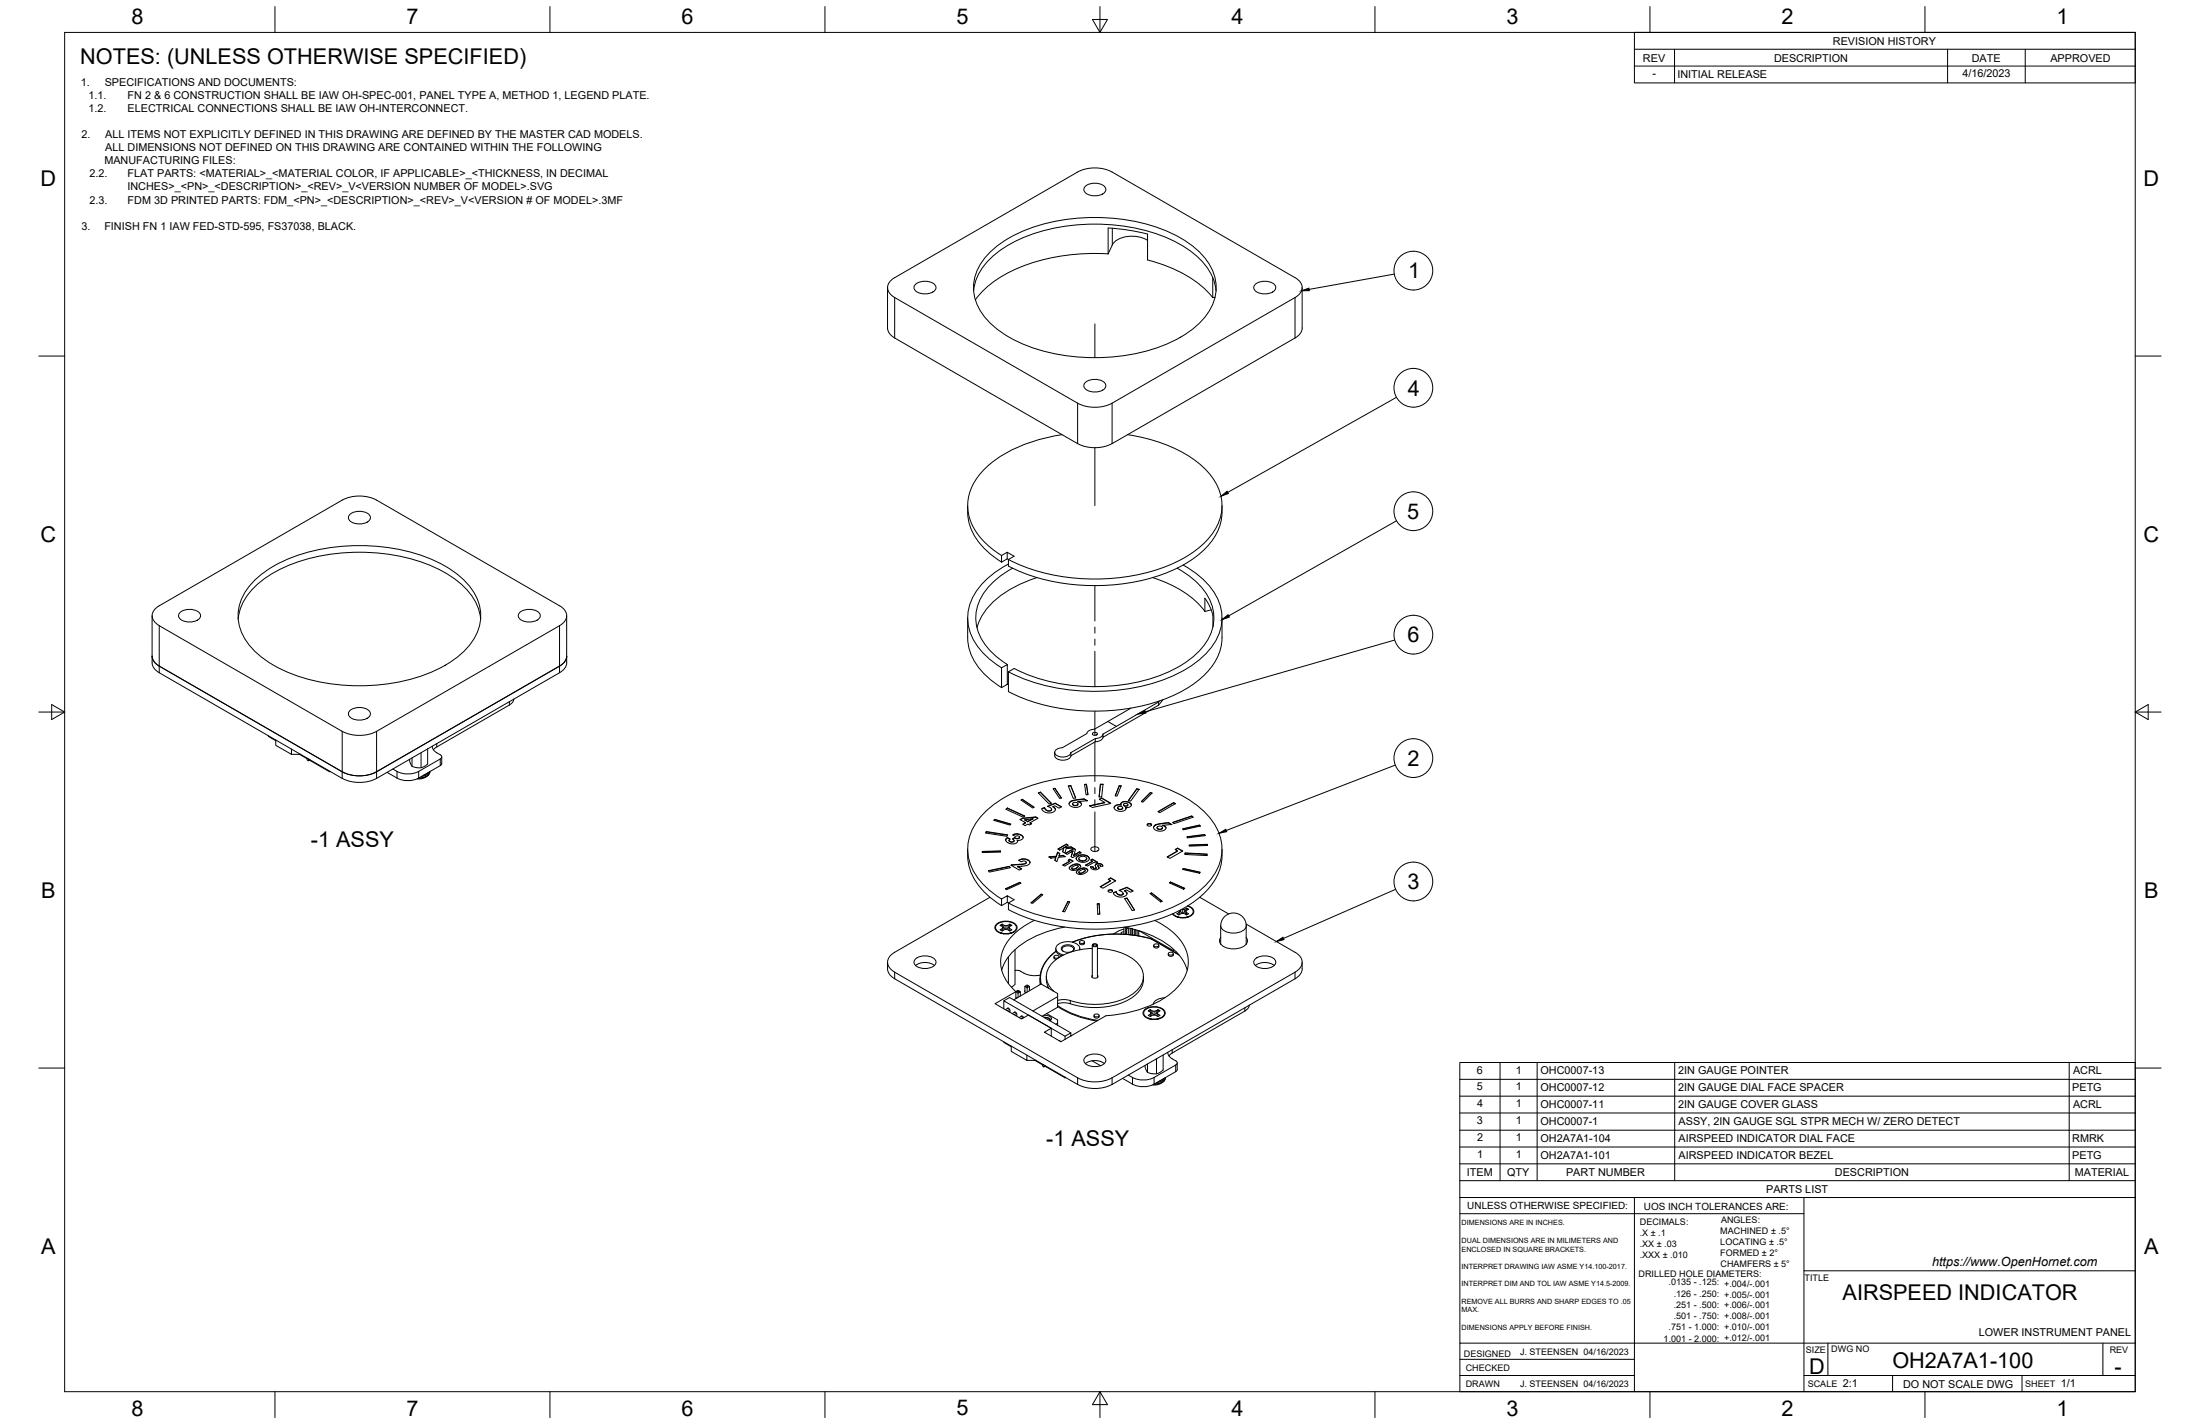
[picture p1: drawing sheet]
<svg xmlns="http://www.w3.org/2000/svg" width="864mm" height="559mm" viewBox="0 0 864 559" stroke-linecap="round" stroke-linejoin="round" font-family="sans-serif">
<!-- layer: Visible Narrow -->
<g fill="none" stroke="#000" stroke-width=".39">
<path d="M436.6 89.6v6.5M351.2 116.8v15.8M508.4 116.8v15.8M423 158.2v15.9M436.5 158.2v15.9M62.5 245.5v18.5M219.6 245.5v18.5M200 275.4v1.2M134.3 287v18.5M147.8 287v18.5M171.4 291.8v1.3M172.8 297.8v2.6"/>
<path d="M434.9 283.1l3.3 2M155.9 302.7v2.6M164.3 302.7l.1 2.6a4 4 0 0 0 4.3-2.5l-1.5 1.4-1.8 .5M168.1 303.1l-1.9 1.1M168.2 304.1l-1.4 .9-2.5 .4M410.1 317.1v.1M410.8 317.9v.1M423.9 313.7v.1M444.1 315.6v.1M403.6 337.5v.1M405.1 321.4v.1M420.9 334.5v.2"/>
<path d="M422 335.3v.1M422.4 335v.2M422.7 339v.1M424.8 337.8v.1M426.1 337.5v.2M427.2 336.1v.2M457.1 323v.1M400.2 340.4v.1M422.5 340.6v.1M425.3 342.2v.1M425.4 340.6v.1M431.1 340v.1"/>
<path d="M431.3 340.5v.1M438.2 350.1v.1M438.9 350.9v.1M414.6 373.3a12.4 12.4 0 0 0-5.9 12.9M421 369.7a48.9 48.9 0 0 1 31-1.2l10.8 6.3M479.2 363.3a4.4 4.4 0 0 0 5 2.9 4.4 4.4 0 0 0 5-2.9M351.2 381.5v2.6M408.3 383.9l.2 2.3M413.3 388.7v.1M415.2 394.6a36.5 36.5 0 0 0 15.7 5.8M415.2 395a36.7 36.7 0 0 0 15.4 5.7M420.1 392.7v1.2"/>
<path d="M488.7 395.5v1.2M508.4 381.5v2.6M420.3 406.3l.3 .1M460.1 411.9v1.3M461.5 417.9v2.6M423 423v2.6M436.5 423v2.6M444.6 422.8v2.6M453 422.8v2.7l2-.2 1.9-1.1M456.8 423.2l-1.9 1.1M457.4 422.9l-1 1.1-2.3 .8M457.5 422.9a3.8 3.8 0 0 1-4.4 2.5"/>
</g>
<!-- layer: Visible -->
<g fill="none" stroke="#000" stroke-width=".39">
<path d="M423 67.5l-71.8 41.5a4.1 4.1 0 0 0-2.8 3.9 4.1 4.1 0 0 0 2.8 3.8l71.8 41.5M423 67.5a15 15 0 0 1 13.5 0l71.9 41.5a4.1 4.1 0 0 1 2.8 3.9 4.1 4.1 0 0 1-2.8 3.9l-71.9 41.4a14.9 14.9 0 0 1-13.5 0M426.2 73a5.8 5.8 0 0 1 7.8 .9 2.94 2.94 0 0 1-3.4 2.9 4.8 4.8 0 0 1-5.1-2 1.68 1.68 0 0 1 .7-1.8zM388.3 99.3a52.8 52.8 0 0 1 29.4-13.1 73.6 73.6 0 0 1 45.8 7.2 26 26 0 0 1 13.5 15.9 18.4 18.4 0 0 1-5.8 17.1 52.8 52.8 0 0 1-29.3 13.1 73.6 73.6 0 0 1-45.8-7.2 26 26 0 0 1-13.6-15.9 18.4 18.4 0 0 1 5.8-17.1zM435 99.6v-10.1l7.9 .8 7.6 1.5v10.2M435 99.6a73.3 73.3 0 0 0-43.5 10l-4.9 3.8-3.7 4.2M436.6 96.1l-1.6 3.5M450.5 94.3a11.8 11.8 0 0 0-13.1 .8l-.8 1M348.4 112.9v15.8l.2 1.3 1.3 1.7 73.1 42.4M359.5 111.5a5.8 5.8 0 0 1 7.9 .9 2.94 2.94 0 0 1-3.5 2.9 4.8 4.8 0 0 1-5-2 1.68 1.68 0 0 1 .6-1.8zM382.2 114.2a22.7 22.7 0 0 1 10.7-16.1 66.4 66.4 0 0 1 40-10.1 61.7 61.7 0 0 1 35.6 11.4 21.9 21.9 0 0 1 8.9 14.8M450.5 102a47.5 47.5 0 0 1 25.6 14.8"/>
<path d="M476.1 108.9v7.9M477 116.6l-.9 .2M492.9 111.5a5.8 5.8 0 0 1 7.8 .9 2.94 2.94 0 0 1-3.4 2.9 4.8 4.8 0 0 1-5.1-2 1.68 1.68 0 0 1 .7-1.8zM511.2 112.9v15.8l-.3 1.3-1.2 1.7-73.2 42.4a15.1 15.1 0 0 1-13.5 0M426.2 150a5.8 5.8 0 0 1 7.8 .9 2.94 2.94 0 0 1-3.4 2.9 4.8 4.8 0 0 1-5.1-2 1.68 1.68 0 0 1 .7-1.8zM416.9 170.6a53.9 53.9 0 0 0-31.2 14.3 18.5 18.5 0 0 0-.3 26.7l4.3 4 3.5 2.4M442.6 170.6a55.9 55.9 0 0 1 29.9 12.9 19.3 19.3 0 0 1 6.3 20.4 31.1 31.1 0 0 1-17 16.6 79.2 79.2 0 0 1-65.9-1M147.8 196.3l71.9 41.4a4.1 4.1 0 0 1 2.8 3.9 4.1 4.1 0 0 1-2.8 3.9l-71.9 41.5M147.8 196.3a15 15 0 0 0-13.5 0l-71.8 41.4a4.1 4.1 0 0 0-2.8 3.9 4.1 4.1 0 0 0 2.8 3.9l71.8 41.5a14.9 14.9 0 0 0 13.5 0M379.9 198.4a21.7 21.7 0 0 0 8.9 19l4.4 3.2M479.7 198.4a21.6 21.6 0 0 1-8.9 19 64.2 64.2 0 0 1-38.2 12.4 74.8 74.8 0 0 1-36.7-7.7M137.5 201.8a5.8 5.8 0 0 1 7.8 .9 2.94 2.94 0 0 1-3.4 2.9 4.8 4.8 0 0 1-5.1-2 1.68 1.68 0 0 1 .7-1.8z"/>
<path d="M395.4 216.7l-2.3 1.3v2.6M395.4 219.3l.5 .3M99.7 228a52.8 52.8 0 0 1 29.3-13 73.6 73.6 0 0 1 45.8 7.2 26 26 0 0 1 13.5 15.9 18.4 18.4 0 0 1-5.8 17.1 52.8 52.8 0 0 1-29.3 13 73.6 73.6 0 0 1-45.8-7.1 26 26 0 0 1-13.6-16 18.4 18.4 0 0 1 5.9-17.1zM393.1 220.6l2.3-1.3v-2.6l2.7 1.6-2.2 1.3v2.5M395.9 221.3a29 29 0 0 0-15.4 16.4 19.1 19.1 0 0 0 6.6 19.7l6.1 4.7M397.5 223a26 26 0 0 0-14.1 16 18.2 18.2 0 0 0 6.2 17.2l5.8 4.6M407.1 226.7a38.5 38.5 0 0 0-21.2 14.3l-1.4 2.6-1 2.8M452.5 226.7a39.9 39.9 0 0 1 20.5 13.2M462.1 223a25.9 25.9 0 0 1 14.1 16.1 18.3 18.3 0 0 1-6.4 17.3 54.9 54.9 0 0 1-32.4 12.7 72 72 0 0 1-39.3-6.8l-2.2 1.3v7.8M464.4 221.7a28.1 28.1 0 0 1 14.7 16.5 19.4 19.4 0 0 1-6.9 19.5 57.8 57.8 0 0 1-31.3 12.9 78.1 78.1 0 0 1-45-7M473 234.7a19 19 0 0 1 3.1 6.8v4.5M473 234.8v5.1l2.4-.6"/>
<path d="M59.7 257.5l.5 1.8 2.3 2.1M59.7 241.6v18.5l.3 1.2 1.2 1.7 73.1 42.5M70.8 240.2a5.8 5.8 0 0 1 7.9 .9 2.94 2.94 0 0 1-3.5 2.9 4.8 4.8 0 0 1-5-1.9 1.68 1.68 0 0 1 .6-1.9zM93.5 242.9a22.7 22.7 0 0 1 10.7-16.1 66.4 66.4 0 0 1 40-10 61.7 61.7 0 0 1 35.6 11.4 21.9 21.9 0 0 1 8.9 14.7M204.1 240.2a5.8 5.8 0 0 1 7.9 .9 2.94 2.94 0 0 1-3.4 2.9 4.8 4.8 0 0 1-5.1-1.9 1.68 1.68 0 0 1 .6-1.9zM222.4 241.6l.1 18.5-.3 1.2-1.2 1.7-73.2 42.5M222.5 257.5l-.3 1.2-.7 1.2-1.8 1.5M379.9 242.5v7.7a22.5 22.5 0 0 0 10.2 17.6l3.1 2M479.7 242.5a34.4 34.4 0 0 1-.7 12.6 29.3 29.3 0 0 1-15.4 16.3 79.9 79.9 0 0 1-59.6 3.5l-8.1-3.5M62.5 261.4l71.8 41.4a14.9 14.9 0 0 0 13.5 0M137.5 278.7a5.8 5.8 0 0 1 7.8 .9 2.94 2.94 0 0 1-3.4 3 4.8 4.8 0 0 1-5.1-2 1.68 1.68 0 0 1 .7-1.9zM201.7 274.3l-.5 1.3-1.2 1-29 16.7-.9 .9"/>
<path d="M219.6 261.4l-71.8 41.5M393.1 262.1l2.3-1.3v7.7l-2.3 1.4zM443.9 277.9l-14.3 8.3-2.3 .6-.7 1.1-9.6 5.5M454.8 275.5v1.2M455.1 275.1l-22.2 13M456.5 274.6l-1.7 2.1-21.9 12.6v-1.2M105.3 288.7v.3l2.9 1.7M108.2 290.4v2.1l6.2 3.5v-2.1M114.4 296h3.6M117.6 296l2.9 1.8M120.6 297.7l.4 .1 .2 .7-.5-.2zM120.7 297.6l-.1 .1"/>
<path d="M121.5 298.3l7.9 4.6M121.7 298.2l-.6 .3M161.7 297.4v3.3M165.3 295.4v5.9M167.9 293.9v5.9l-1.2 .9-1.8 .6-3-.5-.9-1.6-.2-1.2M169.7 292.8l.2 1 .6 .8 2.3 1.6a.88 .88 0 0 1 .6 .8 .88 .88 0 0 1-.6 .8l-8.5 4.9a9.7 9.7 0 0 1-10.1-.9M173.4 297v2.6l-.3 .6-8.8 5.1a9.4 9.4 0 0 1-8.4 0l-4-2.2M414 295.3a2.57 2.57 0 0 0 3.1 3l2.5-.6 .8-1.1M417 293.4a2.3 2.3 0 0 0-2.9 2.3 4.2 4.2 0 0 0 6.2 0l.1-.4M420.4 295.3v1.3M428.9 287.8a1.04 1.04 0 0 1 1-.4 1.04 1.04 0 0 1 .8 .8 1.04 1.04 0 0 1-1 .4 1.04 1.04 0 0 1-.8-.8zM430 289.8l-9.6 5.5"/>
<path d="M430 291.1l-9.6 5.5M430 289.8v1.3M433 288.1l-.7 1-2.3 .7M433 289.3l-.7 1.1-2.3 .7M129.4 302.6v.3l.2-.2M134.3 305.4a14.9 14.9 0 0 0 13.5 0M168.7 302.8v.6a4.2 4.2 0 0 1-5 2.2M394.8 317.6l.7-.5 6.8 3.1-.7 .5zM395.5 317.1l6.7 3.2M395.5 317.2l-.6 .4M400.8 313.9l.5-.2 4.7 3.1-.6 .3zM401.3 313.7l4.5 3.1"/>
<path d="M401.3 313.8l-.4 .2M407.6 311.2l.8-.3 4.3 4.3-.9 .3zM408.4 310.9l4.2 4.4M408.4 311l-.8 .2M408.9 317.3l1.1-.4 .8 1 1.5 .2 .5-.4-.1-.4-1.6-.9 3.1-1.2 2.5 1.4-1 .5-1.6-.9-.8 .3 .7 .5 .3 .8-.8 .8-1.2 .4-1.3-.1-1.2-.4zM410 316.9l.4 .8 .8 .5M410 317l-1 .4M411.2 318.1l.4 .2 .9-.2M412.8 317.6v.1M412.8 317.8l-.3 .2M413.3 316.5l.9 1M413.4 309.5l.7-.1 2.6 3.8-.7 .1z"/>
<path d="M414.1 309.4l2.5 3.8M414.1 309.5l-.6 .1M414.2 317.3l.1 .4M414.2 315.2l2.4 1.5M414.2 315.3l-2.9 1.2M419.3 308.4l1-.1 2 4.9-1 .1zM419.9 314.8l1.1-.7 3.3-.5a2.68 2.68 0 0 1 2.6 .6l-3.8 .3 1.1 .4 .3 .8-.7 .8-1.2 .3h-1.2l-1.2-.5-.5-.8zM420.3 308.3l1.9 4.9M420.3 308.4l-.9 .1M420.4 314.4v.2M421 315.4l.5-.5h.9l.7 .5-.2 .6M421 314.1v.2"/>
<path d="M422.9 315.9l-1.5 .1M423.1 314.5l1 .5 .4 .7M423.2 315.5l-.3 .5-1 .2-.7-.3-.2-.5 .4 .5M423.9 314.8v.1M425.6 313.5v.1M425.7 307.8h.8l.6 4-.8 .1zM426.5 307.8l.6 4M426.5 307.9h-.8M426.7 314.3a4 4 0 0 0-3.2-.5l-2.7 .5-.9 .6-.2 .5M427.7 316.2l6-1.3-2.2-1.3 1-.5 3.5 2.1-7.1 1.7zM432 307.7h1l-.5 5.1-1.1-.1zM432 307.7l1 .2"/>
<path d="M432 307.8l-.5 4.9M432.5 313.1l3.4 2.2M432.5 313.2l-.9 .5M433.7 314.9l-5.9 1.4M437.5 316.4l1.1-.6h1.5v-.7l1.2-.6 1.8 .3 1 1-.2 .6-.6 .4h-1.5l.2 .5-.2 .5-1.3 .6-1.4-.1-1.1-.4-.6-.7zM438 316v.2M438.7 317l.6-.5h.8l.6 .4-.3 .6M439.4 308.3l.7 .1-1.6 4-.8-.1zM439.4 308.3l.7 .2M439.4 308.4l-1.6 3.9M439.6 315.7v.1M439.9 315.6l.8-.8 1.3-.2 1.5 .5 .6 .8"/>
<path d="M440.1 315.8l-1.9 .2-.9 .9M440.4 317.4l-1.4 .1M440.5 314.8v.1M440.7 317l-.2 .5-.6 .2-.9-.2-.3-.5 .3 .4M441 315.8l.2 .4 .5 .2 .9-.2 .1-.4M441.3 316.1l-.2-.5 1-.3 .6 .4-.2 .5M441.8 316.8l.2 .6M441.9 314.5v.1M442 317.2v.1M442.5 316.1l-1.2 .1M442.9 314.7v.1M443.4 314.9v.2"/>
<path d="M443.9 315.4v.1M446.2 309.5l1 .2-3.4 4.7-.9-.2zM446.2 309.5l.9 .4M446.2 309.6l-3.2 4.6M448 314.6l3.6-3.6 .6 .2-3.5 3.6zM451.6 311l.5 .3M451.6 311.1l-3.5 3.5M454.6 318.5l6.1-3.5 .7 .4-6.1 3.5zM460.7 315l.6 .4M460.7 315.1l-6 3.5M379.9 333.2a21.7 21.7 0 0 0 8.9 19l4.4 3.2M385.6 334.1l7.1-.2v.5l-7.1 .2z"/>
<path d="M387.2 326.3l8.4 1.3-.3 .6-8.4-1.3zM387.2 326.3l8.3 1.4M387.2 326.5l-.2 .4M390.5 321.5l6.3 1.9-.3 .4-6.4-1.9zM390.5 321.5l6.2 2M390.5 321.6l-.3 .3M392.7 333.9v.5M392.7 334.1l-7.1 .1M394.8 329.6v.1M395.1 329.1l-.3 .4M395.1 329v.1M395.1 329l.4-.3 1 .6-.4 .4 .4 .5h1.3l.3-.5-.7-.5 .9-.5 1.2 .3 .7-.4-.4-.6-1.2 .2-1.1-.6 1.4-.4 2 .5 .8 .9-.9 1-1.5 .2 .1 .6-.4 .4-1.3 .4-1.3-.2-1.2-.6-.4-.7z"/>
<path d="M395.5 328.7l.9 .6M395.5 328.8l-.4 .3M396.1 329.8l.4 .5M396.2 340l.3 .5M396.5 330.2l.5 .3 .8-.2M396.8 339.5l4.7-.4 1.2-.4 .1-.5-.4-.3-1.5 .3-1-.6 1.5-.6 1.8 .3 1.1 1-.2 .7-1 .6-3.6 .4 1.6 .9-.9 .6zM397.1 339.5l-.2 .1M398.1 329.8l-.3 .4M398.3 328.7l.7 .4M398.3 328.8l-.8 .5M399 329h.9M399.2 327.2l1.7 .6"/>
<path d="M399.2 327.3l-1.6 .4M399.3 329.8l.1 .2M400.2 339.2h.9M400.2 339.3l-3.1 .1M400.2 328.5l-.3 .4M400.4 321.6l.9-.5 5.3-.5 .9 .5-3.2 1.8 .7 .3-.9 .5-.6-.3-1.1 .6-.9-.6 1.1-.6zM400.9 327.7l.5 .5M401.2 337.1l1.8 .3M401.2 337.2l-1.2 .5M401.3 321.1v.1M401.4 328.1l.2 .6M402.3 321.7l3.2-.4-2.1 1.2-1.1-.8 1.1 .6"/>
<path d="M402.6 322.8l-1 .7M402.6 338.9l-1.5 .2M402.9 338.4l-.3 .4M403 337.2l1.3 1.1M404.3 322.9l.6 .4M404.6 321.7l-1.2 .8M405.5 321.3l-.9 .5M406.6 320.6v.1M407.4 321.1l-.8-.4-5.3 .5-.8 .5M411.7 336.3l3-.3 .4-1.6 .9 .5-.3 1 1.6-.2 .9 .5-2.7 .2-.6 1.7-.9-.5 .5-1.1-2 .3zM414.5 336.5l-.4 1.2M414.7 336l-2.8 .4"/>
<path d="M415.1 334.4l.9 .6M415.1 334.5l-.4 1.6M415.2 333.2l3.4-2 .7 .5-1.5 .8 2.7-.2 .8 .5-2.8 .2-.5 1.8-.9-.6 .5-1.5-1.6 .9zM417.2 339.4l2.7-1.5-.6-.4 .6-.3 1.4 .7-3.4 2zM417.3 335.7l.7 .5M417.3 335.8l-1.6 .1M417.6 332.7l-.4 1.6M418.2 334.9l3.3-1.9 .7 .3-.8 2.4 2.4-1.5 .6 .4-3.3 2-.6-.4 .7-2.3-2.3 1.4zM418.6 331.2l-3.2 2M418.6 331.4l.6 .3M419.9 337.9l-2.6 1.6M419.9 337.2l1.2 .8"/>
<path d="M419.9 337.3l-.5 .3M420.5 332.3l.6 .5M420.5 332.4l-2.7 .1M420.7 339.6v.1M421.1 334.2l-.6 2M421.2 333.9l-.1 .2M421.5 333l.7 .4M421.5 333.1l-3.2 1.8M422.8 336.2l1.5-.7h1.6l1.3 .6 .4 1-1.2 1.1-2.1 .1-1.6-.9-.3-.6zM423.2 335.9v.1M423.3 339.9l-.2 .5-1.2 .6-.9 .1-.3-.4M423.5 336.9l.3 .7 .9 .3 1.3-.2 .6-.7"/>
<path d="M423.7 339.4l-1.8-.2-1.5 .7-.7 .8M423.7 339.4l.5 .6M423.7 339.3v.1M423.8 334.2l.5 .5M423.8 334.3l-2.4 1.4M424.1 335.5v.2M424.2 339.7v.1M426.6 337.1l-1.2 .7-1.4-.1M426.6 337l-.6-.8-1.4-.2-1.1 .7 .1 .5 .4 .4M426.6 336.9v.1M426.8 336l-1.3-.4h-1.2l-1.5 .7-.4 .7M426.8 336l.8 1"/>
<path d="M426.8 335.9v.1M428.1 337.5l.7-.4 2.1 1.3-.6 .3-.7-.4-2.7 1.6-.7-.4 2.7-1.6zM428.3 332.8a1.87 1.87 0 0 1 3.1 .6 1.81 1.81 0 0 1-3.2-.3zM428.8 337.1l2 1.3M428.8 337.2l-.6 .4M428.9 337.9l-2.6 1.6M430.3 339.2l-.4 .5M431 339.7l.3 .9M431 338.8l1.4 .4M431 339l-.7 .1M431.9 339.8v.2M432.4 339.1l.4 .5"/>
<path d="M432.8 339.6l.1 .3M432.8 339.5v.1M450.4 323.5l1-.3 .7 .5-1.1 .5-.6-.3zM450.6 323.3l1.2 .1M450.6 323.4l-.3 .3M451.8 323.3l.3 .4M453 324.1l1.4-.7 3.1-.5a2.81 2.81 0 0 1 2.6 .7l-3.8 .3 1 .3 .4 .8-.8 .9-1.1 .3-1.4-.1-1.1-.6-.5-.7zM453.5 323.7v.2M454.2 324.8l.5-.5 1-.1 .6 .4-.3 .7M454.2 323.5v.1M456 325.2l-1.5 .1M456.3 323.9l1 .5 .4 .6"/>
<path d="M456.3 324.8l-.3 .5-.8 .2-.8-.2-.2-.5 .3 .4M457.1 324.1v.1M458.2 336.3l4-2.4-.9-.5 1-.6 2 1.1-5.1 2.9zM458.7 322.8v.1M459.8 323.6l-1.1-.7-3.3 .4-1.9 .6-.7 .9M460.3 322.7l7.5-2.5 .5 .5-7.5 2.5zM462.2 333.9l-3.9 2.4M462.3 332.8l1.8 1.2M462.3 332.9l-.9 .5M464.2 325.2l6.7-1.4 .2 .4-6.6 1.4zM465.2 334.7l8.7 .5-.1 .5-8.7-.4zM465.2 334.7v.6"/>
<path d="M465.2 334.8l8.7 .5M465.9 328.4l7-.9 .2 .4-7 .9zM466.8 331.6l7.1-.3v.5l-7.1 .2zM467.8 320.2l.4 .5M467.8 320.3l-7.4 2.5M470.9 323.8l.2 .4M470.9 323.9l-6.6 1.5M472.9 327.5l.1 .4M472.9 327.6l-6.9 .9M473.9 331.3v.5M473.9 331.4l-7.1 .3M479.7 333.2a21.6 21.6 0 0 1-8.9 19 64.2 64.2 0 0 1-38.2 12.4 75 75 0 0 1-36.7-7.6v-2.6l2.2-1.3-2.7-1.6"/>
<path d="M388 341.7l8.2-1.7 .4 .5-8.2 1.7zM388.6 352.1l-37.4 21.6a4.1 4.1 0 0 0-2.8 3.9 4.1 4.1 0 0 0 2.8 3.9M393.1 352.8l2.3-1.3v2.6l-2.3 1.3zM393.2 352.8a25.8 25.8 0 0 1-13.1-16.8 19.7 19.7 0 0 1 6.8-17.6 56.6 56.6 0 0 1 30.8-13.2 77 77 0 0 1 47.4 7.6 27.4 27.4 0 0 1 14.1 16.5 19.6 19.6 0 0 1-7.3 19.4 59.6 59.6 0 0 1-34.4 13 76.1 76.1 0 0 1-42.1-7.6M394.7 348.8l5.6-2.6 .5 .4-5.6 2.5zM396.2 340.1l-8.1 1.7M399.5 340l1.5 1M400.3 346.2l.4 .4M400.3 346.4l-5.5 2.4M404.7 354.3l4-3.4 .6 .2-3.9 3.4zM408.7 350.9l.5 .3M408.7 351l-3.9 3.3"/>
<path d="M419.2 353.8l.7 .1-1.9 3.9-.8-.1zM419.2 353.8l.7 .2M419.2 353.9l-1.9 3.8M419.8 340.4v.1M420 340.1l1.2-.8 1.3-.3 1 .1 .7 .7-.9 1.2-1.7 .6-1.7-.5-.2-.5zM420.9 340.9l-.2-.4 .8-.6 1-.3 .7 .2-.2 .5-1.5 .8M421.5 341l-.6 .1M422.6 342v.1M422.8 341.7l1.1-.7 1.3-.4 1.1 .2 .7 .6-.2 .6-.8 .6-1.7 .6-1.5-.4-.3-.4zM423.5 341.2v.1M423.7 342.5l-.1-.5 1-.6 .8-.3 .6 .3-.3 .5-1.5 .9M424.2 342.6h-.5"/>
<path d="M426 341.5l-.4 .6-1.1 .6h-.8l-.2-.4M426.5 341l-.9-.3-1.1 .1-1.3 .7-.7 .8M426.5 341l.5 .5M426.5 340.9v.1M427 341.3v.1M428.1 340.1h1l.2 .6h.7l.3-.3-.3-1 1-.6 1.2 .2 .7 .7-1 .3-.2-.5h-.6l.2 1.3-1.3 .6-1.3-.4zM428.1 340.1l1 .1M429.1 340.3l.2 .5M429.3 340.7l.8 .1M430.3 340.6h.1M430.3 340.7h-.2M430.7 354.6h.8l.2 4.1h-.8z"/>
<path d="M431.3 340.6h.1M431.5 354.6l-.8 .2M431.5 354.8l.2 3.9M431.9 347.9l4-2.3-.9-.5 1-.6 2 1.1-5.1 3zM435.1 349.4l1-.2 .6 .6-1.1 .3-.5-.2zM435.3 349.3l1.2 .1M435.3 349.4l-.3 .3M435.9 345.6l-3.9 2.4M436 344.5l1.9 1.2M436 344.6l-.9 .5M436.5 349.3l.2 .4M437 350.3l1.1-.4 .9 1.1 1.4 .1 .5-.4-.1-.4-1.5-.9 3-1.2 2.5 1.4-1 .5-1.6-.9-.8 .3 .8 .6 .2 .8-.7 .7-1.2 .4-2.2-.3-1-.7z"/>
<path d="M438.1 349.9l.4 .8 .8 .5M438.1 350l-1 .4M439.3 351.1l1.3 .1M440.9 350.6v.1M440.9 350.8l-.3 .2M441.4 349.5l.9 1M441.5 352.6l.9-.2 3 4.7-1 .2zM442.3 350.3l.1 .4M442.3 348.2l2.4 1.5M442.3 348.3l-2.9 1.2M442.4 352.4l-.9 .3M442.4 352.5l2.9 4.6"/>
<path d="M451.4 350.6l.6-.2 4.2 3.3-.6 .2zM452 350.4l-.5 .3M452 350.5l4.1 3.2M459 346.4l.5-.3 5.6 2.5-.5 .3zM459.5 346.1l-.4 .4M459.5 346.2l5.5 2.5M462.2 359.7v.1M462.3 359.8l.3 .2M462.5 360l-.5-.3 1.4 .4M462.7 359a2.17 2.17 0 0 1 3.1 0M462.9 357.4l.1 .3-.3 .4-.7 .5 .8 .4-.1-.9M463 357.7l.2 1.1"/>
<path d="M463.1 357.3l1.1 1.1M463.5 357.1v.7M464.3 357v1.4M464.5 340.8l6.6 1.5-.2 .4-6.7-1.5zM464.5 340.8l-.2 .4M464.5 340.9l6.6 1.5M465 356.8l-1.2 .1M465 356.8l.1 1M465.5 357.7l-.1 1.1M465.8 356.7l.5 .2M465.8 356.4l-.7 1.4-.8 .6M465.8 356.4l-.8 .4"/>
<path d="M465.8 356.4l.8 .4-1.1 .9 1.1 .9-.8 .4M465.8 358.1l-.1 .9M466.1 360l.4-.3-1.3 .4M466.1 355.6a2.05 2.05 0 0 1 2 1.1 2.05 2.05 0 0 1-.3 2.2 5.8 5.8 0 0 1-7.4-.4M466.2 359.8l-.2 .2M466.3 355.4a2.15 2.15 0 0 1 2 1.3 2.15 2.15 0 0 1-.3 2.3 6.1 6.1 0 0 1-7.8-.4M466.4 359.7v.1M471 352.1l11.3 6.5M348.4 377.6a6.3 6.3 0 0 0 .5 4.4l2.3 2.1 71.8 41.5M359.4 378.9a6.3 6.3 0 0 1 7.4 0M359.5 376.2a5.8 5.8 0 0 1 7.9 .9 2.94 2.94 0 0 1-3.5 2.9 4.8 4.8 0 0 1-5-1.9 1.68 1.68 0 0 1 .6-1.9zM391.2 362.6a5.8 5.8 0 0 1 8 .9 2.97 2.97 0 0 1-3.5 3 4.9 4.9 0 0 1-5.1-2 1.72 1.72 0 0 1 .6-1.9z"/>
<path d="M391.4 362.7a5.7 5.7 0 0 1 7.4 .5 2 2 0 0 1-1.6 2.8 5.1 5.1 0 0 1-6.4-1.7zM392.8 366v.1M392.9 366.1l.3 .2M393.1 366.3l-.4-.3 1.3 .4M393.4 365.3a2.17 2.17 0 0 1 3 0M393.4 362.7l1.5 .6 .7-.2M393.4 362.7v.3M393.4 362.7l-.8 .4 1.1 .9-1.1 .9 .8 .4v-.9M393.4 363l-.5 .3M393.4 363l.7 1.1 .7 .6M393.7 364l.1 1.1M394.1 363.1v1"/>
<path d="M395.6 363.1l.1 1M395.8 375.5v10.5M396.1 364l-.1 1.1M396.4 363l-.7 1.1-.8 .6v-1.4M396.4 363l.5 .3M396.4 362.7l.8 .4-1.1 .9 1.1 .9-.8 .4v-.9M396.4 362.7v.3M396.4 362.7l-.8 .4M396.9 366.1l-.3 .2M397 366v.1M397.1 366l-1.3 .4M397.2 365.9l-.5 .4"/>
<path d="M398.4 372.6v13.7l-1.4 1.1M406.1 361.2a22.1 22.1 0 0 0-12.9 13.1 14.6 14.6 0 0 0 5.6 14.8M413.7 375.5l.1 .6 .8 .4M413.8 375.2a1.04 1.04 0 0 1 1.1-.4 1.04 1.04 0 0 1 .8 .9 1.04 1.04 0 0 1-1.1 .4 1.04 1.04 0 0 1-.8-.9zM414.5 372.2v1.1M415.7 375.5v.3M416.8 375.1a3.2 3.2 0 0 1-2.3-1.8l-3.2 3-2.1 3.3-.8 2.5-.1 4.3M416.9 371.5a3.2 3.2 0 0 1 4.9 .7 3 3 0 0 1-5.2 0zM417.5 373.4l-.6-.6a2.01 2.01 0 0 1 2.8-1.6l1.1 .3 .6 .6v.7l-.5 .6M417.9 363.8a35.8 35.8 0 0 0-22.2 11.9l-1.5 2.5-1 2.5M423.7 369.7a1 1 0 0 0 1 1 1 1 0 0 0 1-1M423.8 369.4a1.04 1.04 0 0 1 1.1-.4 1.04 1.04 0 0 1 .8 .9 1.04 1.04 0 0 1-1.1 .4 1.04 1.04 0 0 1-.8-.9z"/>
<path d="M423.9 372.2l-.1 .5a3.1 3.1 0 0 0-3.5-3.1 5.3 5.3 0 0 0-5.8 2.3 2.88 2.88 0 0 0 3 2.9M428.8 370.9v12.7M428.8 372.2a21.8 21.8 0 0 0-16.6 6.7 7.2 7.2 0 0 0 1.4 10M428.9 370.7a1.04 1.04 0 0 1 1-.4 1.04 1.04 0 0 1 .8 .9 1.04 1.04 0 0 1-1 .4 1.04 1.04 0 0 1-.8-.9zM429.3 370.6h1a.53 .53 0 0 1-.5 .7 .53 .53 0 0 1-.5-.7zM430.8 370.9v12.7M430.8 372.2a22.1 22.1 0 0 1 16.6 6.7 7.3 7.3 0 0 1-2 10.6 28.9 28.9 0 0 1-25.3 3.1l-2.8-.4-2.1 .4M441.2 363.9v2.7M441.2 364.6l-1.9 .6-2.3 1.3M441.2 365.7l-1 .2 .1 .6M441.5 363.8a35.7 35.7 0 0 1 22.1 11.9l1.5 2.5 .9 2.5M441.9 363.9v2.7"/>
<path d="M442.2 364v2.7M442.9 364.1v2.6M443 364.4h-.8M443.7 364.3v2.5M444 364.4v2.4M444 364.4l.5 .1M444.5 364.5v2.4M445.2 364.7v2.3M445.6 364.8v2.3M445.9 364.9v2.2M446.7 365.1v2.1M447 367.3v-2.1l13.7 7.9"/>
<path d="M452.1 368.5h.1M452 368.4l-7.9-1.6-7.7-.3-8 1-7.5 2.2M452.1 368.5l10.6 6.1M452.9 371a1.01 1.01 0 0 0 1 1 1.01 1.01 0 0 0 1-1M453 370.7a1.04 1.04 0 0 1 1-.4 1.04 1.04 0 0 1 .8 .9 1.04 1.04 0 0 1-1.1 .4 1.04 1.04 0 0 1-.7-.9zM453.3 361.2a22 22 0 0 1 12.9 13.7 15.7 15.7 0 0 1-7.4 15.6 47.1 47.1 0 0 1-24.7 8.1l-17.6 10.2-6.5-3.8 2.7-1.5-9-5.2-2.7 1.6-10.4-6 8.2-4.8M458.6 374.7a1.16 1.16 0 0 0 2 0M458.6 374.2v.5M458.7 374a1.04 1.04 0 0 1 1-.4 1.04 1.04 0 0 1 .8 .9 1.04 1.04 0 0 1-1 .4 1.04 1.04 0 0 1-.8-.9zM460.6 374.2v.5M460.7 372.6v.9M461.7 373.5v.5"/>
<path d="M479.2 370.5v-7.2a5 5 0 0 1 5-5 5 5 0 0 1 5 5v7.2M479.2 367.9a2.46 2.46 0 0 0 1.6 3.8 7.8 7.8 0 0 0 8.5-1.3 2.01 2.01 0 0 0-.1-2.5M479.2 370.4v.1M489.1 362.6l19.3 11.1a4.1 4.1 0 0 1 2.8 3.9 4.1 4.1 0 0 1-2.8 3.9M489.2 370.4v.1M492.8 378.9a6.3 6.3 0 0 1 7.4 0M492.9 376.2a5.8 5.8 0 0 1 7.8 .9 2.94 2.94 0 0 1-3.4 2.9 4.8 4.8 0 0 1-5.1-1.9 1.68 1.68 0 0 1 .7-1.9zM511.2 377.6a6.2 6.2 0 0 1-.6 4.4l-2.2 2.1-71.9 41.4a14.9 14.9 0 0 1-13.5 0M351.2 381.5l71.8 41.5M394 392.7v3.2M395.4 395.8a.72 .72 0 0 1 .9 .3 .72 .72 0 0 1-.2 .9l.3-.1M395.8 395.6l-1.1 .6"/>
<path d="M396.3 396.1l-.9 .5M397.9 392.4l10.8-6.3 6.5 3.8v5.4l-6.2 3.5M398.1 397.3a.72 .72 0 0 1 .9 .3 .72 .72 0 0 1-.2 1M398.4 397.1l-1.1 .7M398.4 380.8h1.4a11.1 11.1 0 0 0 8.5 1.9M398.8 389.2l.8 .5 .9-.5v1.7M398.8 389.1l.4-.2 .4 .3M398.8 389.1v2.8M398.8 391.4l.4 .2M399 397.6l-.9 .6M399.1 398.4l-.3 .2M399.2 388.9l.4-.3 .5 .3"/>
<path d="M400.5 389.2l-.4-.3-.5 .3v2.2M400.8 398.9l.5-.2 .5 .7M401.2 398.7l-1.2 .6M401.7 399.2l-.9 .5M402.3 388.8v.4l.5 .4M402.3 387.1a1.03 1.03 0 0 1 1.8 0M402.3 387.1v2.2M402.8 386.8l.4 .3M403.7 386.8l-.5 .3v.5l-.9-.5M404.1 387.1l-.9 .5v1.7M404.1 387.1v1.7M409.2 398.9a2.52 2.52 0 0 1 3.6 .8l-.7 .9"/>
<path d="M410.1 399.4a1.91 1.91 0 0 1 2.4 .9M410.2 399.4a1.33 1.33 0 0 1 1.9 1.1M410.7 383.2l.1 2.4 .9 2.3M410.8 397.8l4.4 2.4v2.1M411.4 387.3l-.4 .2M415.2 391.1l-9.8 5.6M428.8 382.7a.98 .98 0 0 0 .3 1.2 .98 .98 0 0 0 1.2-.1l.8-.6-.3-.5M429.5 398.5a1.01 1.01 0 0 0 1 1 1.01 1.01 0 0 0 1-1M429.5 398.3a1.04 1.04 0 0 1 1.1-.5 1.04 1.04 0 0 1 .8 .9 1.04 1.04 0 0 1-1.1 .4 1.04 1.04 0 0 1-.8-.8zM448.8 383.2a9.2 9.2 0 0 1-5.5 9 31.4 31.4 0 0 1-24.5 1.4l-3.6 .2M449.4 396.1a5.8 5.8 0 0 1 7.9 1 2.97 2.97 0 0 1-3.4 2.9 4.9 4.9 0 0 1-5.2-2 1.72 1.72 0 0 1 .7-1.9zM449.5 396.3a5.7 5.7 0 0 1 7.4 .5 2 2 0 0 1-1.6 2.7 5.1 5.1 0 0 1-6.4-1.7z"/>
<path d="M450.8 399.5l.4 .3M450.8 399.6l1.3 .4M450.9 399.6v.1M451.1 399.6l.2 .3M451.5 398l.1 .8M451.5 398.9a2.17 2.17 0 0 1 3.1 0M451.5 396.2l1.5 .7 .8-.2M451.5 396.2l.1 .4M451.5 396.2l-.8 .5 1.1 .9-1 .8 .7 .5M451.6 396.5l-.6 .3M451.6 396.6l.6 1.1 .8 .6v-1.4M451.8 397.6l.2 1"/>
<path d="M452.3 396.7l-.1 1M453.8 396.7l.1 1M454.3 397.6l-.2 1M454.5 396.6l-.6 1.1-.8 .6M454.5 396.5l.6 .3M454.6 396.2l.7 .5-1 .9 1 .8-.7 .5M454.6 396.2l-.1 .4M454.6 396.2l-.8 .5M454.6 398l-.1 .8M455 399.6l-.2 .3M455.2 399.6v.1M455.3 399.6l-1.3 .4"/>
<path d="M455.3 399.5l-.4 .3M457.3 391.6a4.3 4.3 0 0 0-4.6 2.5M490.4 394.4l-.5 1.3-1.2 1-28.6 16.5-1.3 1.2M508.4 381.5l-71.9 41.4a14.9 14.9 0 0 1-13.5 0M394 408.8v.3l3 1.7M397 410.5v2.1l6.1 3.5v-2.1M403.1 416.1h3.6M406.3 416.1l2.9 1.8M409.3 417.8l.5 .2 .1 .6-.5-.2zM409.4 417.7l-.1 .1M410.2 418.4l7.9 4.6M410.4 418.3l-.6 .3"/>
<path d="M412.7 403.5v3.1M415.2 401.5l-.8 .4M415.7 408.3l.6 .4M418.1 406.6v1.3M420.3 406.6v-1.3l-2.2 1.3M420.3 405.3l-24-13.9-2.3 1.3 24.1 13.9M420.3 406.4l.2 .1M426.1 417.4a6.3 6.3 0 0 1 7.4 0M426.2 414.7a5.8 5.8 0 0 1 7.8 .9 2.94 2.94 0 0 1-3.4 2.9 4.8 4.8 0 0 1-5.1-1.9 1.68 1.68 0 0 1 .7-1.9zM428.7 416.3l3.3 1.9M450.4 417.5v3.3M454 415.5v5.9"/>
<path d="M456.6 414v5.9l-1.2 .9-1.8 .6-3.2-.6-.7-1.4-.2-1.3M458.4 412.9l.2 1 .6 .8 2.3 1.6a.86 .86 0 0 1 .6 .8 .86 .86 0 0 1-.6 .8l-8.5 4.9M462.1 417.1v2.6l-.3 .6-8.8 5.1M418.1 422.7v.3M418.3 422.8l-.2 .2M440.6 423.2l4 2.2a9.4 9.4 0 0 0 8.5 0M442.9 421.9l1.7 .9M444.6 422.8a9.4 9.4 0 0 0 8.5 0M457.4 422.9l-.1 .6a4.1 4.1 0 0 1-4.9 2.2"/>
</g>
<!-- layer: Tweak Trail -->
<path d="M429.8 127.1v13.3M429.8 175.7v22.7M429.8 229.8v13.9M429.8 246.1v2.4M429.8 250.8v2.4M429.8 255.6v13.9M429.8 279.1v9.5M429.8 291.1v15.6M429.8 309.1v2.3M429.8 313.8v2.4M429.8 318.6v15.5" fill="none" stroke="#000" stroke-width=".39"/>
<!-- layer: Border -->
<g fill="none" stroke="#000" stroke-width=".39">
<path d="M25.4 12.7h812.8v533.4h-812.8zM107.9 2.6v10.1M215.9 2.6v10.1M323.8 2.6v10.1M428.8 7.6h5.9l-2.9 5.1zM431.8 2.6v10.1M539.7 2.6v10.1M647.7 2.6v10.1M755.6 2.6v10.1M15.2 139.7h10.2M838.2 139.7h10.1M15.2 279.4h10.2"/>
<path d="M20.3 276.5l5.1 2.9-5.1 3zM838.2 279.4l5.1-2.9v5.9zM838.2 279.4h10.1M15.2 419.1h10.2M838.2 419.1h10.1M107.9 546.1v10.2M215.9 546.1v10.2M323.8 546.1v10.2M431.8 546.1l2.9 5.1h-5.9zM431.8 546.1v10.2M539.7 546.1v10.2M647.7 546.1v10.2"/>
<path d="M755.6 546.1v10.2"/>
</g>
<!-- layer: Titleblock -->
<path d="M573.1 476.3h135M641.6 469.9v76.2M708.1 469.9v76.2M708.1 498.7h130.1M573.1 527.1v-57.2h265.1v76.2h-265.1v-19h265.1M573.1 539.8h68.5M573.1 533.4h68.5M708.1 539.8h130.1M717.5 527.1v12.7M742.9 539.8v6.3M793.7 539.8v6.3M825.5 527.1v12.7" fill="none" stroke="#000" stroke-width=".39"/>
<!-- layer: Parts Lists -->
<path d="M573 416.9h265.2v53h-265.2zM588.8 416.9v46.4M603.4 416.9v46.4M657.4 416.9v46.4M812.2 416.9v46.4M573 436.8h265.2M573 430.1h265.2M573 423.5h265.2M573 456.7h265.2M573 450.1h265.2M573 443.5h265.2M573 463.3h265.2" fill="none" stroke="#000" stroke-width=".39"/>
<!-- layer: Balloons -->
<g fill="none" stroke="#000" stroke-width=".39">
<path d="M547.3 107.6l-33.4 6M548.2 155.9l-66.3 37.3M548.2 204.4l-65.9 37.3M547.5 251.2l-97.9 28.1M547.7 300.2l-66.3 25.7M547.8 349l-44 19.3"/>
<circle cx="554.8" cy="106.2" r="7.6"/>
<circle cx="554.8" cy="152.2" r="7.6"/>
<circle cx="554.8" cy="200.6" r="7.6"/>
<circle cx="554.8" cy="249.1" r="7.6"/>
<circle cx="554.8" cy="297.5" r="7.6"/>
<circle cx="554.8" cy="345.9" r="7.6"/>
</g>
<path d="M510.9 114.1l2.9-1 .2 1zM479.3 194.7l2.4-1.9 .5 .9zM479.7 243.2l2.4-2 .5 .9zM446.7 280.2l2.7-1.4 .3 1zM478.5 327l2.7-1.6 .3 1zM501 369.5l2.6-1.7 .4 .9z" fill="#000" stroke="#000" stroke-width=".39"/>
<!-- layer: Revision Tables -->
<path d="M641.6 12.7h196.6v19.8h-196.6zM641.6 19.3h196.6M657.3 19.3v13.2M764.5 19.3v13.2M795 19.3v13.2M641.6 25.9h196.6" fill="none" stroke="#000" stroke-width=".39"/>
<g font-size="8.5">
<text x="51.6" y="9.4">8</text>
<text x="159.5" y="9.4">7</text>
<text x="267.5" y="9.4">6</text>
<text x="375.4" y="9.3">5</text>
<text x="483.4" y="9.4">4</text>
<text x="591.3" y="9.4">3</text>
<text x="699.3" y="9.4">2</text>
<text x="807.2" y="9.4">1</text>
<text x="31.5" y="25">NOTES: (UNLESS OTHERWISE SPECIFIED)</text>
<text x="16" y="72.9">D</text>
<text x="841.4" y="72.9">D</text>
<text x="552.7" y="109.3">1</text>
<text x="552.6" y="155.2">4</text>
<text x="552.4" y="203.6">5</text>
<text x="16" y="212.6">C</text>
<text x="841.4" y="212.6">C</text>
<text x="552.5" y="252.1">6</text>
<text x="552.5" y="300.6">2</text>
<text x="122" y="332.4">-1 ASSY</text>
<text x="16.2" y="352.3">B</text>
<text x="552.4" y="348.9">3</text>
<text x="841.7" y="352.3">B</text>
<text x="410.7" y="449.8">-1 ASSY</text>
<text x="16.2" y="492">A</text>
<text x="841.7" y="492">A</text>
<text x="723.3" y="510">AIRSPEED INDICATOR</text>
<text x="710.1" y="539.1">D</text>
<text x="742.8" y="536.7">OH2A7A1-100</text>
<text x="830.1" y="539.1">-</text>
<text x="51.6" y="555.5">8</text>
<text x="159.5" y="555.5">7</text>
<text x="267.5" y="555.5">6</text>
<text x="375.4" y="555.4">5</text>
<text x="483.4" y="555.5">4</text>
<text x="591.3" y="555.5">3</text>
<text x="699.3" y="555.5">2</text>
<text x="807.2" y="555.5">1</text>
</g>
<text font-size="5" x="758.4" y="496.8">https://www.OpenHornet.com</text>
<g font-size="4.3">
<text x="719.5" y="17.6">REVISION HISTORY</text>
<text x="644.9" y="24.2">REV</text>
<text x="696.4" y="24.2">DESCRIPTION</text>
<text x="774" y="24.2">DATE</text>
<text x="804.9" y="24.2">APPROVED</text>
<text x="31.7" y="33.7">1.</text>
<text x="41.1" y="33.7">SPECIFICATIONS AND DOCUMENTS:</text>
<text x="648.7" y="30.2">-</text>
<text x="658.5" y="30.6">INITIAL RELEASE</text>
<text x="770.3" y="30.3">4/16/2023</text>
<text x="34.7" y="38.9">1.1.</text>
<text x="50.1" y="38.9">FN 2 &amp; 6 CONSTRUCTION SHALL BE IAW OH-SPEC-001, PANEL TYPE A, METHOD 1, LEGEND PLATE.</text>
<text x="34.7" y="44">1.2.</text>
<text x="50.1" y="44">ELECTRICAL CONNECTIONS SHALL BE IAW OH-INTERCONNECT.</text>
<text x="32" y="54.2">2.</text>
<text x="41.3" y="54.2">ALL ITEMS NOT EXPLICITLY DEFINED IN THIS DRAWING ARE DEFINED BY THE MASTER CAD MODELS.</text>
<text x="41.3" y="59.3">ALL DIMENSIONS NOT DEFINED ON THIS DRAWING ARE CONTAINED WITHIN THE FOLLOWING</text>
<text x="41" y="64.5">MANUFACTURING FILES:</text>
<text x="35.1" y="69.6">2.2.</text>
<text x="50.1" y="69.6">FLAT PARTS: &lt;MATERIAL&gt;_&lt;MATERIAL COLOR, IF APPLICABLE&gt;_&lt;THICKNESS, IN DECIMAL</text>
<text x="50" y="74.7">INCHES&gt;_&lt;PN&gt;_&lt;DESCRIPTION&gt;_&lt;REV&gt;_V&lt;VERSION NUMBER OF MODEL&gt;.SVG</text>
<text x="35.1" y="79.9">2.3.</text>
<text x="50.1" y="79.9">FDM 3D PRINTED PARTS: FDM_&lt;PN&gt;_&lt;DESCRIPTION&gt;_&lt;REV&gt;_V&lt;VERSION # OF MODEL&gt;.3MF</text>
<text x="32" y="90.1">3.</text>
<text x="41" y="90.1">FINISH FN 1 IAW FED-STD-595, FS37038, BLACK.</text>
<text x="579.8" y="421.3">6</text>
<text x="595.1" y="421.3">1</text>
<text x="604.7" y="421.6">OHC0007-13</text>
<text x="658.8" y="421.6">2IN GAUGE POINTER</text>
<text x="813.8" y="421.6">ACRL</text>
<text x="579.8" y="427.9">5</text>
<text x="595.1" y="427.9">1</text>
<text x="604.7" y="428.2">OHC0007-12</text>
<text x="658.8" y="428.2">2IN GAUGE DIAL FACE SPACER</text>
<text x="813.4" y="428.2">PETG</text>
<text x="579.8" y="434.5">4</text>
<text x="595.1" y="434.5">1</text>
<text x="604.7" y="434.8">OHC0007-11</text>
<text x="658.8" y="434.8">2IN GAUGE COVER GLASS</text>
<text x="813.8" y="434.8">ACRL</text>
<text x="579.8" y="441.1">3</text>
<text x="595.1" y="441.1">1</text>
<text x="604.7" y="441.4">OHC0007-1</text>
<text x="658.9" y="441.4">ASSY, 2IN GAUGE SGL STPR MECH W/ ZERO DETECT</text>
<text x="579.8" y="447.8">2</text>
<text x="595.1" y="447.8">1</text>
<text x="604.7" y="448.1">OH2A7A1-104</text>
<text x="658.9" y="448.1">AIRSPEED INDICATOR DIAL FACE</text>
<text x="813.4" y="448.1">RMRK</text>
<text x="579.9" y="454.4">1</text>
<text x="595.1" y="454.4">1</text>
<text x="604.7" y="454.7">OH2A7A1-101</text>
<text x="658.9" y="454.7">AIRSPEED INDICATOR BEZEL</text>
<text x="813.4" y="454.7">PETG</text>
<text x="575.8" y="461.5">ITEM</text>
<text x="591.7" y="461.4">QTY</text>
<text x="614.8" y="461.5">PART NUMBER</text>
<text x="720.3" y="461.5">DESCRIPTION</text>
<text x="814.5" y="461.5">MATERIAL</text>
<text x="693.3" y="468.1">PARTS LIST</text>
<text x="776.8" y="524.4">LOWER INSTRUMENT PANEL</text>
<text x="723.4" y="544.5">2:1</text>
<text x="747" y="544.7">DO NOT SCALE DWG</text>
<text x="809" y="544.5">1/1</text>
</g>
<g font-size="3.9">
<text x="576" y="474.6">UNLESS OTHERWISE SPECIFIED:</text>
<text x="645.3" y="474.7">UOS INCH TOLERANCES ARE:</text>
</g>
<g font-size="3.5">
<text x="643.7" y="485">.X ± .1</text>
<text x="643.7" y="480.8">DECIMALS:</text>
<text x="675.3" y="484.3">MACHINED ± .5°</text>
<text x="675.6" y="480">ANGLES:</text>
<text x="643.7" y="489.3">.XX ± .03</text>
<text x="675.3" y="488.6">LOCATING ± .5°</text>
<text x="643.7" y="493.5">.XXX ± .010</text>
<text x="675.3" y="492.8">FORMED ± 2°</text>
<text x="675.4" y="497.1">CHAMFERS ± 5°</text>
<text x="643.2" y="501.1">DRILLED HOLE DIAMETERS:</text>
<text x="708.4" y="502.7">TITLE</text>
<text x="655" y="504.4">.0135 - .125: +.004/-.001</text>
<text x="657" y="508.8">.126 - .250: +.005/-.001</text>
<text x="657" y="513.2">.251 - .500: +.006/-.001</text>
<text x="657" y="517.7">.501 - .750: +.008/-.001</text>
<text x="653.1" y="526.5">1.001 - 2.000: +.012/-.001</text>
<text x="655" y="522.1">.751 - 1.000: +.010/-.001</text>
<text x="574.6" y="532.3">DESIGNED</text>
<text x="596.7" y="531.6">J. STEENSEN 04/16/2023</text>
<text x="708.9" y="530.9">SIZE</text>
<text x="718.9" y="530.5">DWG NO</text>
<text x="828.2" y="530.9">REV</text>
<text x="575.4" y="537.9">CHECKED</text>
<text x="575.4" y="544.3">DRAWN</text>
<text x="596.7" y="544.3">J. STEENSEN 04/16/2023</text>
<text x="709.6" y="544.2">SCALE</text>
<text x="795" y="544.2">SHEET</text>
</g>
<g font-size="2.8">
<text x="573.7" y="480.9">DIMENSIONS ARE IN INCHES.</text>
<text x="573.7" y="487.7">DUAL DIMENSIONS ARE IN MILIMETERS AND</text>
<text x="573.7" y="491.1">ENCLOSED IN SQUARE BRACKETS.</text>
<text x="573.7" y="497.9">INTERPRET DRAWING IAW ASME Y14.100-2017.</text>
<text x="573.7" y="504.7">INTERPRET DIM AND TOL IAW ASME Y14.5-2009.</text>
<text x="573.7" y="511.6">REMOVE ALL BURRS AND SHARP EDGES TO .05</text>
<text x="573.7" y="514.9">MAX.</text>
<text x="573.7" y="521.8">DIMENSIONS APPLY BEFORE FINISH.</text>
</g>
</svg>
